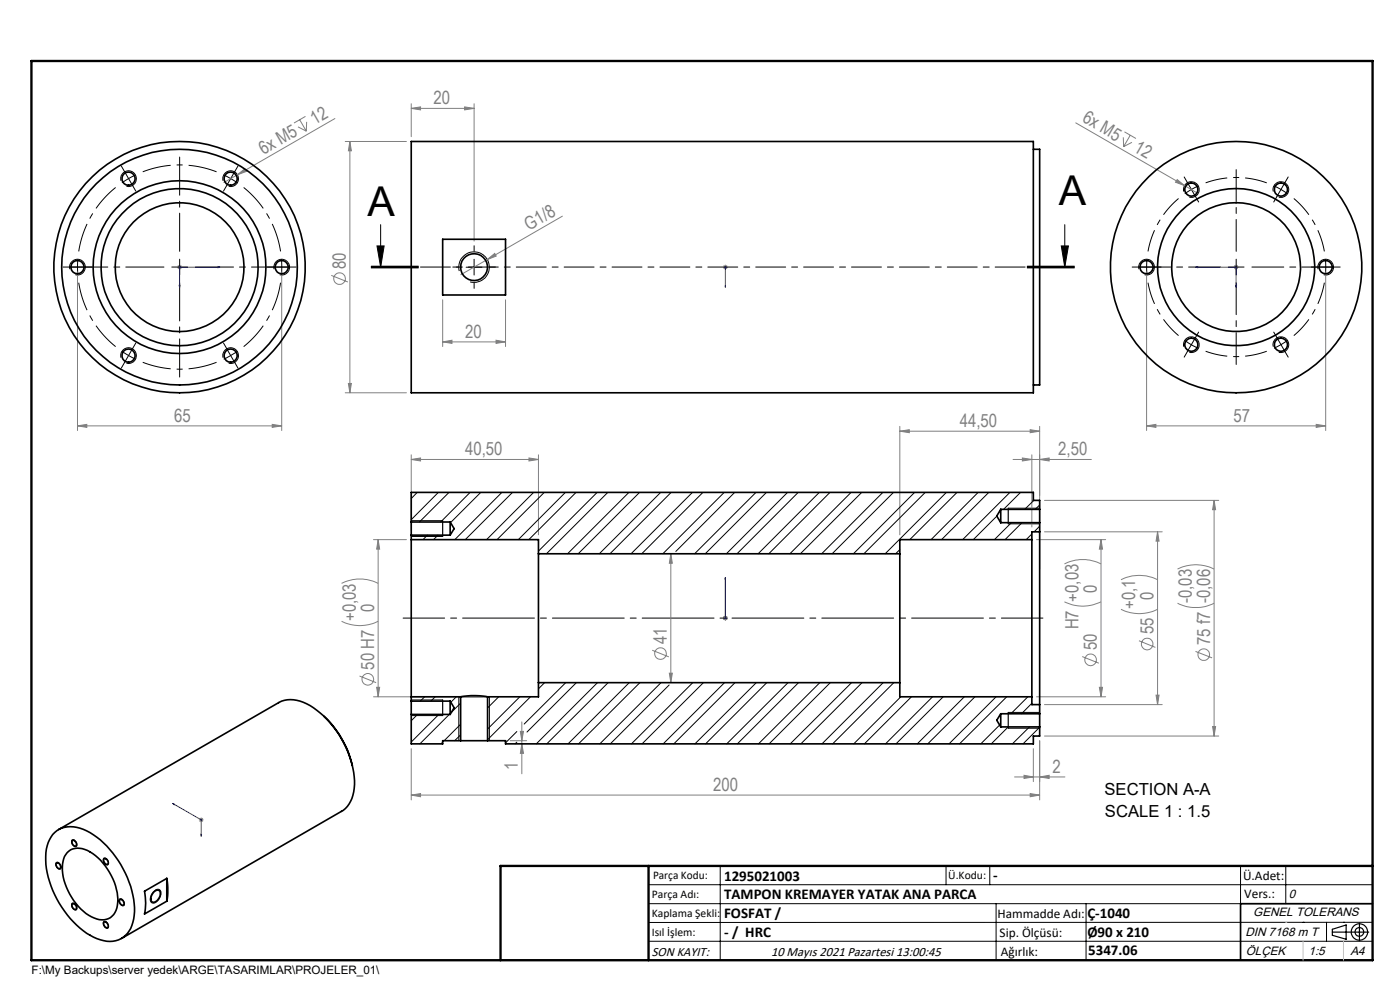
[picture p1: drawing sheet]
<svg xmlns="http://www.w3.org/2000/svg" width="297mm" height="210mm" viewBox="0 0 297 210" stroke-linecap="round" stroke-linejoin="round" font-family="sans-serif">
<g fill="none" stroke="#808080" stroke-width=".21">
<path d="M50.4 37.1l1.5-1.3 .4 .6zM63.2 26.9l1.8 .9M63.6 25.4l1.4 2.4M64.8 24.7l-2.4 1.4M65.1 25.9l-.1 1.9M71 25.1l-23.5 13.6M73.2 30h13M74.2 30l.3 2h-.6zM74.2 30v53.3M87.2 23l2-.3v.6zM87.2 22v7M87.2 23h13.4"/>
<path d="M98.6 22.7l2 .3-2 .3zM100.6 22v29.1M228.2 26.1l23.1 13.3M238.3 29.1l.1 2M238.5 28l2.5 1.4M239.8 28.7l-1.4 2.4M240.1 30.2l-1.7 .9M249.7 38.1l1.6 1.3-1.9-.7zM251.3 39.4l2.9 1.7M16.4 57.7v33.6M37.6 56.7h1M37.7 56.3l.8 .7"/>
<path d="M38.1 56.2v1M38.5 56.3l-.8 .7M59.8 57.7v33.6M70.3 58.4l3.5 1.4M103.4 55.1l1.6-1.3 .3 .5zM103.4 55.1l-5.6 3.2M119.3 45.9l-15.9 9.2M153.4 56.7h1M153.5 56.3l.7 .7M153.9 56.2v1M154.2 56.3l-.7 .7M243.2 57.7v33.6"/>
<path d="M261.7 56.7h1M261.9 56.3l.7 .7M262.2 56.2v1M262.6 56.3l-.7 .7M281.2 57.7v33.6M93.9 72.5l2-.3v.6zM93.9 63.6v9.9M93.9 72.5h13.3M105.2 72.2l2 .3-2 .3zM107.2 63.6v9.9M16.4 90.3l2-.3v.7zM16.4 90.3h43.4"/>
<path d="M57.7 90l2.1 .3-2.1 .4zM73.2 83.3h13M73.9 81.3h.6l-.3 2zM87.2 97.5l2-.4v.7zM87.2 96.5v16M87.2 97.5h27M112.2 97.1l2 .4-2 .3zM114.2 96.5v16.9M190.9 91.5l2-.4v.7zM190.9 90.4v23M190.9 91.5h29.7M214.9 97.5h16.6"/>
<path d="M216.9 97.1l2 .4-2 .3zM218.5 91.1l2.1 .4-2.1 .3zM218.9 96.5v15.3M220.6 90.4v30.3M220.6 97.5l2-.4v.7zM243.2 90.3l2-.3v.7zM243.2 90.3h38M279.2 90l2 .3-2 .4zM79.2 114.5h7M80.2 114.5l.3 2h-.6zM80.2 114.5v33.3M142.3 117.5v27.3"/>
<path d="M142.3 117.5l.3 2h-.6zM219.9 114.5h14.7M221.6 106.1h37M221.6 112.8h25M225.8 119.6a8.6 8.6 0 0 1 7.8 0M233.6 114.5l.3 2h-.7zM233.6 114.5v33.3M245.6 112.8l.3 2h-.6zM245.6 112.8v36.7M257.6 106.1l.3 2h-.7zM257.6 106.1v50M72.5 131.8a8.6 8.6 0 0 0 7.7 0"/>
<path d="M72.5 123.7a8.6 8.6 0 0 1 7.7 0M138.4 137.9l3.5 1.4M153.4 131.1h1M153.5 130.8l.7 .7M153.9 130.6v1M154.2 130.8l-.7 .7M225.8 127.7a8.6 8.6 0 0 0 7.8 0M229.6 139.3l3.5 1.4M237.8 129.2a8.6 8.6 0 0 0 7.8 0M237.8 123a8.6 8.6 0 0 1 7.8 0M241.6 135.9l3.5 1.4M249.8 127.9a8.6 8.6 0 0 0 7.8 0"/>
<path d="M249.8 120.7a8.6 8.6 0 0 1 7.8 0M253.6 138.2l3.5 1.4M76.3 143.4l3.5 1.4M79.2 147.8h23.2M79.9 145.8h.6l-.3 2zM87.2 158.8v10.9M108.2 157.1h3.5M110.4 155.1h.7l-.4 2zM110.7 157.8l.4 2h-.7zM110.7 153.1v11M142 142.8h.6l-.3 2zM219.2 158.8v7"/>
<path d="M219.9 147.8h14.7M220.6 157.1v12.6M221.6 156.1h37M221.6 149.5h25M233.2 145.8h.7l-.3 2zM245.3 147.5h.6l-.3 2zM257.2 154.1h.7l-.3 2zM42.2 173.9h1M42.3 173.6l.7 .7M42.7 173.4v1M43 173.6l-.7 .7M87.2 168.7l2-.4v.7z"/>
<path d="M87.2 168.7h133.4M215.2 164.8h10.7M217.2 164.5l2 .3-2 .3zM218.5 168.3l2.1 .4-2.1 .3zM220.6 164.8l2-.3v.6z"/>
<circle cx="72" cy="59.1" r="1.23"/>
<circle cx="140.1" cy="138.6" r="1.23"/>
<circle cx="231.4" cy="140" r="1.24"/>
<circle cx="243.4" cy="136.6" r="1.23"/>
<circle cx="255.4" cy="138.9" r="1.23"/>
<circle cx="78" cy="144.1" r="1.24"/>
</g>
<g fill="none" stroke="#000" stroke-width=".21">
<path d="M25.6 38.3a1.67 1.67 0 0 1 1.5-2.1 1.67 1.67 0 0 1 1.8 1.8 1.67 1.67 0 0 1-2.1 1.5M47.3 38.3a1.67 1.67 0 0 1 1.4-2.1 1.67 1.67 0 0 1 1.9 1.8 1.67 1.67 0 0 1-2.1 1.5M14.8 57.1a1.67 1.67 0 0 1 1.5-2.1 1.67 1.67 0 0 1 1.8 1.8 1.67 1.67 0 0 1-2.1 1.5M58.1 57.1a1.67 1.67 0 0 1 1.5-2.1 1.67 1.67 0 0 1 1.8 1.8 1.67 1.67 0 0 1-2.1 1.5M78.8 56.8h10zM78.8 56.6h10M78.8 56.5h10M80 52.2h1.5l-.7 4.5zM80.8 47.7v9M97.4 57.5a3.2 3.2 0 0 1 2.9-4.1 3.2 3.2 0 0 1 3.5 3.5 3.2 3.2 0 0 1-4.1 2.9M98.9 56.7h3.3M100.6 55v3.3"/>
<path d="M217.9 56.6h10M217.9 56.5h10M217.9 56.8h10M225.1 52.2h1.6l-.8 4.5zM225.9 47.7v9M241.6 57.1a1.67 1.67 0 0 1 1.5-2.1 1.67 1.67 0 0 1 1.8 1.8 1.67 1.67 0 0 1-2.1 1.5M251.1 40.6a1.68 1.68 0 0 1 1.5-2.1 1.68 1.68 0 0 1 1.8 1.9 1.68 1.68 0 0 1-2.1 1.4M270.1 40.6a1.67 1.67 0 0 1 1.5-2 1.67 1.67 0 0 1 1.8 1.8 1.67 1.67 0 0 1-2.1 1.4M279.6 57.1a1.67 1.67 0 0 1 1.4-2.1 1.67 1.67 0 0 1 1.9 1.8 1.67 1.67 0 0 1-2.1 1.5M25.6 75.9a1.67 1.67 0 0 1 1.5-2.1 1.67 1.67 0 0 1 1.8 1.8 1.67 1.67 0 0 1-2.1 1.4M47.3 75.9a1.67 1.67 0 0 1 1.4-2.1 1.67 1.67 0 0 1 1.9 1.7 1.67 1.67 0 0 1-2.1 1.5M48.1 74l1.7 2.9"/>
<path d="M50.3 74.5l-2.9 1.7M251.1 73.5a1.68 1.68 0 0 1 1.5-2 1.68 1.68 0 0 1 1.8 1.8 1.68 1.68 0 0 1-2.1 1.4M251.3 72.2l2.9 1.7M253.6 71.7l-1.7 2.9M270.1 73.5a1.67 1.67 0 0 1 1.5-2 1.67 1.67 0 0 1 1.8 1.8 1.67 1.67 0 0 1-2.1 1.4M87.2 113.8h6.7M87.2 110.4h6.7M213.9 107.8h6.7M213.9 111.1h6.7M87.2 151.8h6.7M87.2 148.5h6.7M97.3 147.8v9.3"/>
<path d="M103.8 147.8v9.3M213.9 151.1h6.7M213.9 154.5h6.7M15.3 178.1a.95 .95 0 0 1 .9 1.5 .95 .95 0 0 1-.9-1.5zM11.9 183a.9 .9 0 0 1 1 1.2 .7 .7 0 0 1-.7 0 .7 .7 0 0 1-.4-.7zM15.2 191.7a.88 .88 0 0 1 1 .3 .88 .88 0 0 1 0 1 1.02 1.02 0 0 1-1-1.3zM21.9 182.1a.88 .88 0 0 1 1 .4 .88 .88 0 0 1 0 1 1.02 1.02 0 0 1-1-1.4zM22 195.5a.95 .95 0 0 1 .9 1.4 .98 .98 0 0 1-.9-1.4zM25.4 190.7a.9 .9 0 0 1 .8 .5 .9 .9 0 0 1 0 .9 1.01 1.01 0 0 1-.8-1.4zM32.5 189.2l.3-.2a.79 .79 0 0 1 1-.3 .79 .79 0 0 1 .3 1.1 2.01 2.01 0 0 1-1.8 1.7l-.2-.1a1.84 1.84 0 0 1 .4-2.2zM137.6 187.7h153.6M137.6 191.7h153.6"/>
<path d="M137.6 199.7h153.6M152.8 183.7v20M200.7 183.7v4M210 183.7v4M211.3 191.7v12M230.4 191.7v12M263.2 183.7v20M272.8 183.7v8M276.4 195.6h.1M281.4 195.6v4.1M285 195.6h.1M291.2 195.6l-153.6 .1"/>
</g>
<g fill="none" stroke="#000" stroke-width=".21" stroke-dasharray="15.2 1.3 1.3 1.3" stroke-linecap="butt">
<path d="M27.3 37.9l-1.4 .9M27.3 37.9l1.5-.8M48.9 37.9l-1.4-.8M48.9 37.9l1.5 .9M16.4 56.6l.1 1.7M16.4 56.6l.1-1.6M59.8 56.6l-.1-1.6M59.8 56.6l-.1 1.7M243.2 56.6l.1 1.7M243.2 56.6l.1-1.6M252.7 40.2l-1.4 .9M252.7 40.2l1.5-.8"/>
<path d="M271.7 40.2l-1.4-.8M271.7 40.2l1.5 .9M281.2 56.6v-1.6M281.2 56.6v1.7M27.3 75.4l1.5 .8M27.3 75.4l-1.4-.9M271.7 73.1l1.5-.9M271.7 73.1l-1.4 .8"/>
</g>
<path d="M268.7 38.8a19 19 0 0 0-12.9 0M243.5 60a19 19 0 0 0 6.5 11.2M250 42.1a19 19 0 0 0-6.5 11.2M281 53.3a19 19 0 0 0-6.5-11.2M255.8 74.5a19 19 0 0 0 12.9 0M274.5 71.2a19 19 0 0 0 6.5-11.2" fill="none" stroke="#000" stroke-width=".21" stroke-dasharray="15.2 1.3 1.3 1.3" stroke-dashoffset="10.5" stroke-linecap="butt"/>
<path d="M24.5 39.8a21.7 21.7 0 0 0-7.8 13.5M45.9 36.4a21.7 21.7 0 0 0-15.6 0M16.7 60a21.7 21.7 0 0 0 7.8 13.5M59.5 53.3a21.7 21.7 0 0 0-7.8-13.5M30.3 76.9a21.7 21.7 0 0 0 15.6 0M51.7 73.5a21.7 21.7 0 0 0 7.8-13.5" fill="none" stroke="#000" stroke-width=".21" stroke-dasharray="15.2 1.3 1.3 1.3" stroke-dashoffset="9.1" stroke-linecap="butt"/>
<g fill="none" stroke="#000" stroke-width=".25">
<path d="M93.9 110.4v3.4M213.9 107.8v3.3M93.9 148.5v3.3M97.3 147.8h6.5M213.9 151.1v3.4M282.6 197.7h7.8M282.6 197.1l3-.9v3l-3-.8zM288.4 195.8v3.8M106.2 203.7h185"/>
<circle cx="288.4" cy="197.7" r="1.74"/>
<circle cx="288.4" cy="197.7" r=".93"/>
</g>
<g fill="none" stroke="#00f" stroke-width=".21">
<path d="M46.2 56.5l.5 .2-.5 .1zM46.7 56.7h-8.6v4.3M153.9 56.5v.3zM153.9 56.7h.1M153.9 56.7v4.3M253.6 56.7l.5-.2v.3zM253.6 56.7h8.6v4.3M38 60.5h.2l-.1 .5zM153.9 61v-.5v.5M262.1 60.5h.2l-.1 .5zM153.9 131v.2zM153.9 122.5v.5v-.5"/>
<path d="M153.9 131.1h.1M153.9 122.5v8.6M36.6 170.4l.3 .1v.2zM36.6 170.4l6.1 3.5v3.5M42.6 177l.2 .1-.1 .3z"/>
</g>
<g fill="none" stroke="#000" stroke-width=".21" stroke-dasharray="15.2 1.3 1.3 1.3">
<path d="M26.4 36.4l-.7-1.2M27.3 37.9l-.9-1.5M27.3 37.9l.8 1.4M28.1 39.3l.7 1.2M48.1 39.3l-.7 1.2M48.9 37.9l.9-1.5M48.9 37.9l-.8 1.4M49.8 36.4l.7-1.2M251.9 38.8l-.7-1.3M272.6 38.8l.7-1.3M14.8 56.6h-1.4M16.4 56.6h-1.6"/>
<path d="M16.4 56.6h1.7M18.1 56.6h1.4M38.1 56.6h1.7M38.1 56.6v-1.6M38.1 56.6h-1.7M38.1 56.6v1.7M58.1 56.6h-1.4M59.8 56.6h1.6M59.8 56.6h-1.7M61.4 56.6h1.4M97.2 56.6h-1.1M100.6 53.3v-1.2"/>
<path d="M100.6 60v1.2M103.9 56.6h1.2M241.6 56.6h-1.4M243.2 56.6h-1.6M243.2 56.6h1.7M244.9 56.6h1.4M252.7 40.2l-.8-1.4M252.7 40.2l.9 1.4M253.6 41.6l.7 1.2M262.2 56.6v-1.6M262.2 56.6h-1.6M262.2 56.6v1.7"/>
<path d="M262.2 56.6h1.7M270.9 41.6l-.7 1.2M271.7 40.2l.9-1.4M271.7 40.2l-.8 1.4M279.6 56.6h-1.4M281.2 56.6h1.7M281.2 56.6h-1.6M282.9 56.6h1.4M26.4 76.9l-.7 1.2M27.3 75.4l-.9 1.5M27.3 75.4l.8-1.4M28.1 74l.7-1.2"/>
<path d="M48.1 74l-.7-1.2M49.8 76.9l.7 1.2M251.9 74.5l-.7 1.3M253.6 71.7l.7-1.3M270.9 71.7l-.7-1.3M271.7 73.1l.9 1.4M271.7 73.1l-.8-1.4M272.6 74.5l.7 1.3"/>
</g>
<path d="M258.9 56.6h-17.3M262.2 53.3v-17.3M262.2 60v17.3M265.6 56.6h17.3" fill="none" stroke="#000" stroke-width=".21" stroke-dasharray="15.2 1.3 1.3 1.3" stroke-dashoffset="8.5"/>
<path d="M34.8 56.6h-20M38.1 53.3v-20M38.1 60v20M41.4 56.6h20" fill="none" stroke="#000" stroke-width=".21" stroke-dasharray="15.2 1.3 1.3 1.3" stroke-dashoffset="7.1"/>
<path d="M221.2 131.1h-135.7" fill="none" stroke="#000" stroke-width=".21" stroke-dasharray="15.2 1.3 1.3 1.3" stroke-dashoffset="6.4"/>
<path d="M227.9 56.6h-149.1" fill="none" stroke="#000" stroke-width=".21" stroke-dasharray="6.3 1.3 1.3 1.3" stroke-dashoffset="-.3"/>
<path d="M291.2 191.7h-28v12" fill="none" stroke="#000" stroke-width=".35"/>
<path d="M6.7 12.9h284.5v190.8h-284.5zM137.6 183.7v20M291.2 183.7h-185v20" fill="none" stroke="#000" stroke-width=".5"/>
<path d="M276.4 199.7v4M285 199.7v4" fill="none" stroke="#c0c0c0" stroke-width=".21"/>
<path d="M272.8 195.6h.1" fill="none" stroke="#c0c0c0" stroke-width=".25"/>
<path d="M225.1 52.2h1.6l-.8 4.5zM80 52.2h1.5l-.7 4.5z" fill="#000"/>
<g fill="#00f">
<path d="M38 60.5h.2l-.1 .5zM46.2 56.5l.5 .2-.5 .1z"/>
<path d="M42.6 177l.1 .4 .1-.3zM36.6 170.4l.3 .3v-.2z"/>
<path d="M153.9 131v.2zM153.9 122.5v.5zM153.9 131v.2zM153.9 122.5v.5z"/>
<path d="M153.9 60.5v.5zM153.9 56.5v.3z"/>
<path d="M262.1 60.5l.1 .5 .1-.5zM253.6 56.7l.5 .1v-.3z"/>
</g>
<g fill="#808080">
<path d="M249.7 38.1l1.6 1.3-1.9-.7z"/>
<path d="M103.4 55.1l1.6-1.3 .3 .5z"/>
<path d="M50.4 37.1l1.5-1.3 .4 .6z"/>
<path d="M87.2 23l2-.3v.6zM98.6 22.7l2 .3-2 .3z"/>
<path d="M243.2 90.3l2-.3v.7zM279.2 90l2 .3-2 .4zM217.2 164.5l2 .3-2 .3zM220.6 164.8l2-.3v.6zM190.9 91.5l2-.4v.7zM218.5 91.1l2.1 .4-2.1 .3z"/>
<path d="M105.2 72.2l2 .3-2 .3zM93.9 72.5l2-.3v.6z"/>
<path d="M218.5 168.3l2.1 .4-2.1 .3zM87.2 168.7l2-.4v.7zM220.6 97.5l2-.4v.7zM216.9 97.1l2 .4-2 .3zM112.2 97.1l2 .4-2 .3zM87.2 97.5l2-.4v.7z"/>
<path d="M73.9 81.3h.6l-.3 2zM74.2 30l.3 2h-.6z"/>
<path d="M233.2 145.8h.7l-.3 2zM233.6 114.5l.3 2h-.7zM257.2 154.1h.7l-.3 2zM257.6 106.1l.3 2h-.7z"/>
<path d="M80.2 114.5l.3 2h-.6zM79.9 145.8h.6l-.3 2zM245.6 112.8l.3 2h-.6zM245.3 147.5h.6l-.3 2zM142.3 117.5l.3 2h-.6zM142 142.8h.6l-.3 2zM110.4 155.1h.7l-.4 2zM110.7 157.8l.4 2h-.7z"/>
<path d="M16.4 90.3l2-.3v.7zM57.7 90l2.1 .3-2.1 .4z"/>
</g>
<g fill="none" stroke="#000" stroke-width=".35">
<path d="M87.2 30h132v53.3h-132zM219.2 31.7h1.4v50h-1.4M93.9 50.8h13.3v11.8h-13.3zM87.2 114.5v33.3M87.2 110.7v2.8M87.2 114.5h27v3M87.2 110.7h8.3M87.2 113.5h8.3M87.2 113.5v1M95.5 110.7v2.8M95.5 110.7l.8 1.4-.8 1.4M114.2 117.5v27.3"/>
<path d="M114.2 117.5h76.7M190.9 117.5v27.3M212.3 108v2.9M212.3 108h8.3M212.3 108l-.8 1.5 .8 1.4M212.3 110.9h8.3M218.9 114.5v33.3M218.9 114.5h-28v3M220.6 108v2.9M220.6 112.8v36.7M220.6 108v-1.9h-1.4v-1.7h-132v6.3M220.6 110.9v1.9"/>
<path d="M220.6 112.8h-1.7v1.7M68.7 151.9a21 21 0 0 1 6.1 10.5M87.2 148.7v2.8M87.2 147.8h10.5M87.2 151.5v6.3h6.7v-.7h3.8M87.2 147.8v.9M87.2 148.7h8.3M87.2 151.5h8.3M95.5 148.7v2.8M95.5 148.7l.8 1.4-.8 1.4M97.7 147.8a16.5 16.5 0 0 1 5.7 0M97.7 157.1h5.7"/>
<path d="M97.7 147.8v9.3M103.4 147.8v9.3M114.2 144.8v3h-10.8M114.2 144.8h76.7M190.9 144.8v3h28M212.3 151.4v2.8M212.3 151.4l-.8 1.4 .8 1.4M212.3 154.2h8.3M212.3 151.4h8.3M218.9 147.8v1.7h1.7M220.6 151.4v2.8M220.6 154.2v1.9h-1.4v1.7h-112v-.7h-3.8"/>
<path d="M220.6 149.5v1.9M11.2 177a5.7 5.7 0 0 1 7.2-.8 20.4 20.4 0 0 1 9.6 12.8 10.9 10.9 0 0 1-.6 8.5 4.9 4.9 0 0 1-6.1 1.8 16.8 16.8 0 0 1-8.7-7.7 16.9 16.9 0 0 1-2.6-12.2l.5-1.3zM12.5 176l46.6-27a6.5 6.5 0 0 1 6.7 .7 20.9 20.9 0 0 1 9.4 16.7 6.5 6.5 0 0 1-2.8 5.7l-46.6 27M15.3 178.3a.74 .74 0 0 1 .8 .3 .74 .74 0 0 1 0 .9 .86 .86 0 0 1-.8-1.2zM12 183.1a.72 .72 0 0 1 .7 .3 .72 .72 0 0 1 0 .8 .84 .84 0 0 1-.7-1.1zM14.3 180.9a3.7 3.7 0 0 1 4.8-.2 12.7 12.7 0 0 1 5.8 11.3 3.3 3.3 0 0 1-4.9 2.7 12.5 12.5 0 0 1-6.8-10.1l.2-1.9a3.3 3.3 0 0 1 .9-1.8zM15.3 191.8a.74 .74 0 0 1 .8 .3 .74 .74 0 0 1 0 .8 .89 .89 0 0 1-.8-1.1zM22 195.6a.74 .74 0 0 1 .8 .4 .74 .74 0 0 1 0 .8 .89 .89 0 0 1-.8-1.2zM22 182.2a.74 .74 0 0 1 .8 .3 .74 .74 0 0 1 0 .9 .89 .89 0 0 1-.8-1.2zM25.4 190.9a.71 .71 0 0 1 .8 .3 .71 .71 0 0 1-.1 .8 .84 .84 0 0 1-.7-1.1zM32.6 189.3a.78 .78 0 0 1 1.1-.4 .78 .78 0 0 1 .3 1.1 1.54 1.54 0 0 1-1.8 1.3 1.63 1.63 0 0 1 .4-2zM35.4 186.3a13.9 13.9 0 0 1 0 4.9"/>
<path d="M35.4 186.3l-4.7 2.7a11.9 11.9 0 0 1 0 4.9l4.7-2.7M35.4 186.3v4.9"/>
<circle cx="27.3" cy="37.9" r="1.4"/>
<circle cx="48.9" cy="37.9" r="1.39"/>
<circle cx="16.4" cy="56.7" r="1.4"/>
<circle cx="38.1" cy="56.7" r="13.7"/>
<circle cx="38.1" cy="56.7" r="16.7"/>
<circle cx="38.1" cy="56.7" r="25"/>
<circle cx="38.1" cy="56.7" r="18.3"/>
<circle cx="38.1" cy="56.7" r="26.7"/>
<circle cx="59.8" cy="56.7" r="1.39"/>
<circle cx="100.6" cy="56.7" r="2.86"/>
<circle cx="243.2" cy="56.7" r="1.4"/>
<circle cx="252.7" cy="40.2" r="1.4"/>
<circle cx="262.2" cy="56.7" r="26.7"/>
<circle cx="262.2" cy="56.7" r="13.7"/>
<circle cx="262.2" cy="56.7" r="16.7"/>
<circle cx="271.7" cy="40.2" r="1.41"/>
<circle cx="281.2" cy="56.7" r="1.39"/>
<circle cx="27.3" cy="75.4" r="1.4"/>
<circle cx="48.9" cy="75.4" r="1.39"/>
<circle cx="252.7" cy="73.1" r="1.4"/>
<circle cx="271.7" cy="73.1" r="1.41"/>
</g>
<g fill="none" stroke="#000" stroke-width=".21">
<path d="M88.5 104.4l-1.3 1.4M90.7 113.5l-1 1M92.9 113.5l-.9 1M93 104.4l-5.8 5.8M95.2 104.4l-6.2 6.3M99.7 104.4l-6.2 6.3M102 104.4l-6.4 6.5M106.5 104.4l-10 10.1M108.7 104.4l-10 10.1M113.2 104.4l-10 10.1M115.5 104.4l-10.1 10.1M119.9 104.4l-9.9 10.1"/>
<path d="M122.2 104.4l-10 10.1M126.7 104.4l-12.5 12.5M128.9 104.4l-13 13.1M133.4 104.4l-13 13.1M135.7 104.4l-13 13.1M140.2 104.4l-13.1 13.1M142.4 104.4l-13 13.1M146.9 104.4l-13 13.1M149.1 104.4l-13 13.1M153.6 104.4l-13 13.1M155.9 104.4l-12.5 12.6M160.4 104.4l-13 13.1"/>
<path d="M162.6 104.4l-13 13.1M167.1 104.4l-13 13.1M169.3 104.4l-12.9 13.1M173.8 104.4l-13 13.1M176.1 104.4l-13 13.1M180.6 104.4l-13 13.1M182.8 104.4l-13 13.1M187.3 104.4l-13 13.1M189.5 104.4l-13 13.1M190.9 116.6l-.9 .9M194 104.4l-13 13.1M196.3 104.4l-13 13.1"/>
<path d="M200.8 104.4l-13 13.1M203 104.4l-10 10.1M207.5 104.4l-10 10.1M209.8 104.4l-10.1 10.1M211.5 109.5l-5 5M214.2 104.4l-10 10.1M214.6 110.9l-3.6 3.6M216.5 104.4l-3.6 3.6M216.8 110.9l-3.6 3.6M218.9 113.3l-1.2 1.2M219.3 106.1l-1.9 1.9M220.6 111.6l-1.2 1.2"/>
<path d="M220.6 107.1l-1 .9M88.6 151.5l-1.4 1.4M90.1 147.8l-1 .9M92.3 147.8l-.9 .9M93.1 151.5l-5.9 5.9M93.9 157.4l-.3 .4M95.3 151.5l-6.2 6.3M96.8 147.8l-1.2 1.2M97.7 153.6l-3.5 3.5M97.7 149.1l-2 2M97.7 155.9l-1.3 1.2M103.5 147.8l-.1 .1"/>
<path d="M105.8 147.8l-2.4 2.4M109.6 155.2l-2.4 2.4M109.6 157.4l-.3 .4M110.3 147.8l-6.9 6.8M112.5 147.8l-9.1 9.1M115.5 144.8l-1.3 1.3M120 144.8l-8.8 8.8M122.3 144.8l-10.5 10.5M126.8 144.8l-13 13M129 144.8l-13 13M133.5 144.8l-13 13M135.7 144.8l-13 13"/>
<path d="M140.2 144.8l-13 13M142 145.3l-12.5 12.5M147 144.8l-13.1 13M149.2 144.8l-13 13M153.7 144.8l-13 13M155.9 144.8l-13 13M160.4 144.8l-13 13M162.7 144.8l-13 13M167.2 144.8l-13 13M169.4 144.8l-13 13M173.9 144.8l-13 13M176.1 144.8l-12.9 13"/>
<path d="M180.7 144.8l-13.1 13M182.9 144.8l-13 13M187.4 144.8l-13 13M189.6 144.8l-13 13M191.1 147.8l-10 10M193.4 147.8l-10 10M197.8 147.8l-9.9 10M200.1 147.8l-10 10M204.6 147.8l-10 10M206.8 147.8l-10 10M211.3 147.8l-10 10M212.1 153.8l-4 4"/>
<path d="M213.6 147.8l-10 10M213.9 154.2l-3.6 3.6M218.1 147.8l-3.6 3.6M218.4 154.2l-3.6 3.6M218.9 149.2l-2.2 2.2M220.6 154.3l-3.6 3.5"/>
</g>
<g font-size="8.7">
<text x="77.9" y="45.8">A</text>
<text x="224.6" y="43.5">A</text>
</g>
<g font-size="3.9" fill="#808080">
<text x="92" y="22.1">20</text>
<text x="66.8" y="26.6" transform="rotate(-30 66.8 26.6)">12</text>
<text x="229.4" y="25.7" transform="rotate(30 229.4 25.7)">6x M5</text>
<text x="55.9" y="32.9" transform="rotate(-30 55.9 32.9)">6x M5</text>
<text x="240.3" y="32" transform="rotate(30 240.3 32)">12</text>
<text x="112.2" y="49" transform="rotate(-30 112.2 49)">G1/8</text>
<text x="73.4" y="57.1" transform="rotate(-90 73.4 57.1)">80</text>
<text x="98.7" y="71.6">20</text>
<text x="37" y="89.4">65</text>
<text x="261.7" y="89.4">57</text>
<text x="203.6" y="90.6">44,50</text>
<text x="98.7" y="96.6">40,50</text>
<text x="224.5" y="96.6">2,50</text>
<text x="232.7" y="125.8" transform="rotate(-90 232.7 125.8)">0</text>
<text x="75.5" y="131.8" transform="rotate(-90 75.5 131.8)">+0,03</text>
<text x="79.4" y="129.9" transform="rotate(-90 79.4 129.9)">0</text>
<text x="240.8" y="129.2" transform="rotate(-90 240.8 129.2)">+0,1</text>
<text x="244.7" y="127.4" transform="rotate(-90 244.7 127.4)">0</text>
<text x="252.8" y="127.9" transform="rotate(-90 252.8 127.9)">-0,03</text>
<text x="141.5" y="136.6" transform="rotate(-90 141.5 136.6)">41</text>
<text x="228.8" y="133.5" transform="rotate(-90 228.8 133.5)">H7 +0,03</text>
<text x="232.7" y="137.9" transform="rotate(-90 232.7 137.9)">50</text>
<text x="244.7" y="134.6" transform="rotate(-90 244.7 134.6)">55</text>
<text x="256.7" y="136.8" transform="rotate(-90 256.7 136.8)">75 f7 -0,06</text>
<text x="79.4" y="142" transform="rotate(-90 79.4 142)">50 H7</text>
<text x="109.9" y="163.2" transform="rotate(-90 109.9 163.2)">1</text>
<text x="151.3" y="167.8">200</text>
<text x="223.3" y="163.9">2</text>
</g>
<g font-size="3.5">
<text x="234.3" y="168.7">SECTION A-A</text>
<text x="234.4" y="173.3">SCALE 1 : 1.5</text>
</g>
<g font-size="3.2">
<text x="153.6" y="186.8">1295021003</text>
<text x="153.6" y="190.8">TAMPON KREMAYER YATAK ANA PARCA</text>
<text x="210.7" y="186.6">-</text>
<text x="153.6" y="194.8">FOSFAT /</text>
<text x="230.7" y="194.8">Ç-1040</text>
<text x="153.6" y="198.8">- / HRC</text>
<text x="230.7" y="198.7">Ø90 x 210</text>
<text x="230.8" y="202.6">5347.06</text>
</g>
<g font-size="2.8">
<text x="263.7" y="186.7">Ü.Adet:</text>
<text x="263.9" y="190.5">Vers.:</text>
<text x="211.6" y="194.8">Hammadde Adı:</text>
<text x="138.3" y="202.8">SON KAYIT:</text>
<text x="163.6" y="202.8">10 Mayıs 2021 Pazartesi 13:00:45</text>
<text x="212.1" y="198.7">Sip. Ölçüsü:</text>
<text x="212.3" y="202.7">Ağırlık:</text>
</g>
<g font-size="2.6">
<text x="273.4" y="190.4">0</text>
<text x="265.9" y="194.4">GENEL TOLERANS</text>
<text x="264.2" y="198.5">DIN 7168 m T</text>
<text x="264.3" y="202.6">ÖLÇEK</text>
<text x="277.6" y="202.6">1:5</text>
<text x="286.5" y="202.6">A4</text>
</g>
<g font-size="2.5">
<text x="138.3" y="190.5">Parça Adı:</text>
<text x="138.5" y="186.5">Parça Kodu:</text>
<text x="201.2" y="186.5">Ü.Kodu:</text>
<text x="138.3" y="194.5">Kaplama Şekli:</text>
<text x="138.3" y="198.6">Isıl İşlem:</text>
<text x="6.7" y="206.7">F:\My Backups\server yedek\ARGE\TASARIMLAR\PROJELER_01\</text>
</g>
</svg>
